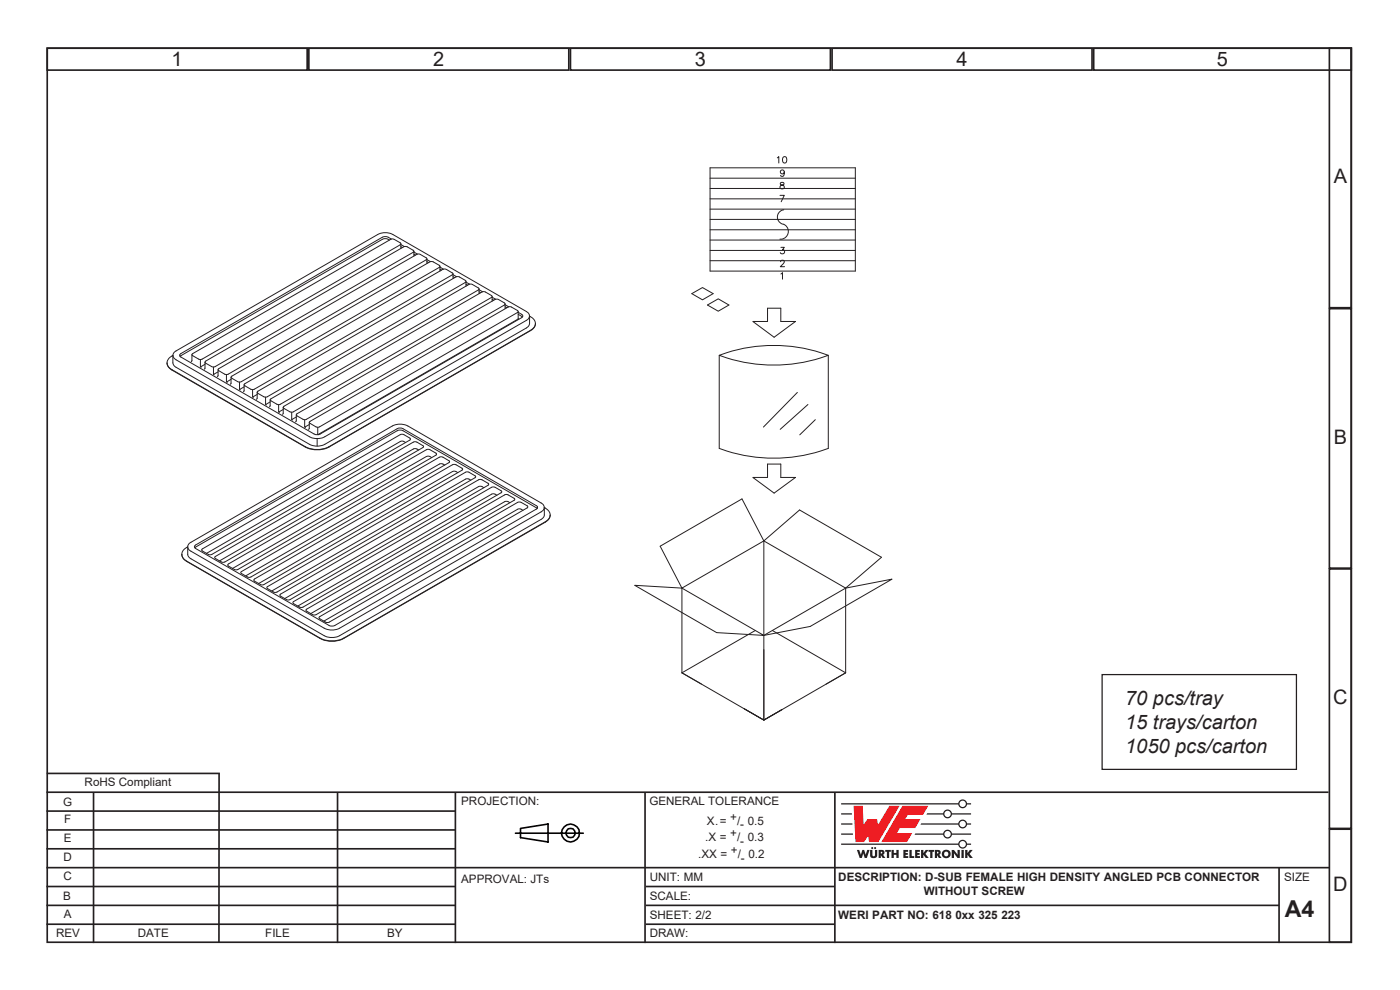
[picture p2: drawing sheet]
<svg xmlns="http://www.w3.org/2000/svg" width="297mm" height="210mm" viewBox="0 0 297 210" stroke-linecap="round" stroke-linejoin="round" font-family="sans-serif">
<!-- layer: Calque 1 -->
<g fill="none" stroke="#231f20" stroke-width=".35">
<path d="M10 10.2h276.7v189.7h-276.7zM10 10.2h55.2v4.7h-55.2zM65.5 10.2h55.2v4.7h-55.2zM121 10.2h55.2v4.7h-55.2zM176.5 10.2h55.2v4.7h-55.2zM232 10.2h54.7v4.7h-54.7zM282 10.2h4.7v55.1h-4.7zM282 65.5h4.7v55h-4.7zM282 120.7h4.7v55h-4.7zM9.8 168h272M9.8 172h86.7M9.8 176h86.7"/>
<path d="M9.9 164.1h36.7M19.8 168v32M46.5 164l-.1 36M71.6 168v32M96.6 168v32M136.8 168v32M177.1 168v32M282 175.9h4.7v24h-4.7zM9.8 192h86.7M9.8 196h86.7M9.8 180h86.7M9.8 184h272.2"/>
<path d="M9.8 188h86.7M137 192h134.3M137 196h40.1M137 188h40.1M271.3 184v16"/>
</g>
<g fill="#ee1d23">
<path d="M181.1 170.9h1.9l.2 4 .9-1.2h2l.2 1.3 2.4-4.1h2.1l-4.5 7.7h-1.9l-.2-1.3-.9 1.3h-1.8z"/>
<path d="M191.4 170.9h5.5l-1.1 1.9h-3.2l-.6 .9h3.3l-1.1 1.9h-3.3l-.6 1.1h3.2l-1.1 1.9h-5.4z"/>
</g>
<g fill="#231f20">
<path d="M181.8 180.3h.5l.3 1 .3-1h.4l.3 1 .4-1h.5l-.6 1.7h-.5l-.3-1-.3 1h-.4z"/>
<path d="M184.6 180.3h.5v1.2l.2 .1 .3-.1v-1.2h.5v1.1a.76 .76 0 0 1-.8 .6 .76 .76 0 0 1-.7-.6z"/>
<path d="M187.8 180.3h1.2v.4h-.4v1.3h-.5l.1-1.3h-.4z"/>
<path d="M189.1 180.3h.5v.6h.6v-.6h.5l-.1 1.7h-.4v-.7h-.6v.7h-.5z"/>
<path d="M191.6 180.3h1.1v.4h-.6v.2h.5v.4h-.5v.3h.6v.4h-1.1z"/>
<path d="M192.9 180.3h.5v1.3h.5v.4h-1z"/>
<path d="M194.1 180.3h1v.4h-.5v.2h.5v.4h-.5v.3h.6v.4h-1.1z"/>
<path d="M195.4 180.3h.5v.7l.5-.7h.6l-.7 .8 .7 .9h-.6l-.5-.7v.7h-.5z"/>
<path d="M197 180.3h1.2v.4h-.4v1.3h-.5v-1.3h-.3z"/>
<path d="M201.9 180.3h.5l.8 1-.1-1h.5v1.7h-.5l-.7-1.1v1.1h-.5z"/>
<path d="M204 180.3h.5v1.7h-.5z"/>
<path d="M204.7 180.3h.5v.7l.5-.7h.6l-.6 .8 .7 .9h-.6l-.6-.7v.7h-.5z"/>
<circle cx="185" cy="179.9" r=".22"/>
<circle cx="185.7" cy="179.9" r=".22"/>
</g>
<g fill="#231f20">
<path d="M186.9 180.7v.3h.2v-.2zM186.4 180.3h.5a.55 .55 0 0 1 .7 .3 .55 .55 0 0 1-.3 .7l.5 .7h-.5l-.4-.6v.6h-.5z" fill-rule="evenodd"/>
<path d="M198.8 180.7v.3h.2l.1-.2zM198.3 180.3h.6a.55 .55 0 0 1 .6 .3 .55 .55 0 0 1-.2 .7l.4 .7h-.5l-.4-.6v.6h-.5z" fill-rule="evenodd"/>
<path d="M200.3 181.2a.5 .5 0 0 0 1 0 .5 .5 0 0 0-1 0zM199.8 181.1a.95 .95 0 0 1 1.9 0 .95 .95 0 0 1-1.9 0z" fill-rule="evenodd"/>
</g>
<path d="M178.4 176.9h2.6M178.4 174.8h2.4M178.4 172.6h2.3" fill="none" stroke="#231f20" stroke-width=".27"/>
<g fill="#231f20">
<path d="M178.4 170.4h24.9a.94 .94 0 0 1 .9-.8 .94 .94 0 0 1 1 .8h.8v.2h-.8a.94 .94 0 0 1-1 .9 .94 .94 0 0 1-.9-.9h-24.9zM203.5 170.5a.7 .7 0 0 1 1.4 0 .7 .7 0 0 1-1.4 0z" fill-rule="evenodd"/>
<path d="M196.7 172.5h3.4a.94 .94 0 0 1 .9-.8 .94 .94 0 0 1 1 .8h4v.3h-4a.94 .94 0 0 1-1 .8 .94 .94 0 0 1-.9-.8h-3.6zM200.3 172.6a.7 .7 0 0 1 1.4 0 .7 .7 0 0 1-1.4 0z" fill-rule="evenodd"/>
<path d="M195.4 174.7h7.9a.94 .94 0 0 1 .9-.9 .94 .94 0 0 1 1 .9h.8v.2h-.8a.94 .94 0 0 1-1 .8 .94 .94 0 0 1-.9-.8h-8zM203.5 174.8a.7 .7 0 0 1 1.4 0 .7 .7 0 0 1-1.4 0z" fill-rule="evenodd"/>
<path d="M194.2 176.8h5.9a.94 .94 0 0 1 .9-.8 .94 .94 0 0 1 1 .8h4v.3h-4a.94 .94 0 0 1-1 .8 .94 .94 0 0 1-.9-.8h-6.1zM200.3 176.9a.7 .7 0 0 1 1.4 0 .7 .7 0 0 1-1.4 0z" fill-rule="evenodd"/>
<path d="M178.4 178.9h24.9a.94 .94 0 0 1 .9-.8 .94 .94 0 0 1 1 .8h.8v.3h-.8a.94 .94 0 0 1-1 .8 .94 .94 0 0 1-.9-.8h-24.9zM203.5 179.1a.7 .7 0 0 1 1.4 0 .7 .7 0 0 1-1.4 0z" fill-rule="evenodd"/>
</g>
<g fill="none" stroke="#000" stroke-width=".34">
<path d="M109.3 176.7h14.4M110.4 175.7l5.9-.9v3.8l-5.9-.9z"/>
<circle cx="121" cy="176.7" r="1.88"/>
<circle cx="121" cy="176.7" r="1.02"/>
</g>
<g fill="none" stroke="#231f20" stroke-width=".21">
<path d="M150.6 35.6h30.9v21.9h-30.9zM150.6 37.8h30.9M150.6 40h30.9M164.9 33.5l.3-.3v1.4M165.6 38.8v.4l.6 .1 .2 .3a.48 .48 0 0 1-.4 .5 .48 .48 0 0 1-.5-.3v-.3l.8-.3v-.3a.48 .48 0 0 0-.7-.1zM166.2 33.3l.2-.1a.7 .7 0 0 1 .5 .7 .7 .7 0 0 1-.5 .7 .84 .84 0 0 1-.2-1.3zM166.4 36.5a.42 .42 0 0 1-.6 .4 .42 .42 0 0 1-.2-.7 .42 .42 0 0 1 .7 0l.1 .3a.67 .67 0 0 1-.5 .9l-.3-.2M82.6 50.9l-.7-.3-.8 .2-42.9 24.8M83 50.7l-1-.5-.9 .1-42.7 24.7-.3 .5 28.5 16.6 1 .1 43.1-24.8 .2-.5-1-.7M85 51.9l.8 .4M85 52.3l.4 .2M85 51.7v1"/>
<path d="M87.8 53.3v1M87.8 53.5l.8 .4M87.8 53.9l.3 .2M90.6 55.1l.7 .4M90.6 55.5l.3 .2M90.6 54.9v1M93.3 56.7l.8 .4M93.3 57.1l.4 .2M93.3 56.5v1M96.1 58.7l.3 .2M96.1 58.3l.7 .4M96.1 58.1v1"/>
<path d="M98.9 59.7v1M98.9 59.9l.7 .4M150.6 53.1h30.9M150.6 55.3h30.9M150.6 42.2h30.9M150.6 44.4h30.9M150.6 46.5h30.9M150.6 48.7h30.9M150.6 50.9h30.9M165.5 41.4h.9l-.7 1.4M165.6 55.5l.3-.3h.2l.3 .3-.2 .4-.7 .7h.9M165.7 52.5h.7l-.4 .5a.46 .46 0 0 1 .3 .7 .46 .46 0 0 1-.8-.1"/>
<path d="M165.7 58.1l.3-.3v1.4M166.3 44.5a1.55 1.55 0 0 0-1.4 1.5 1.55 1.55 0 0 0 1.4 1.6 1.65 1.65 0 0 1 .9 1.9 1.65 1.65 0 0 1-1.7 1.2M35.7 76.1l1-.7v1.8l.6 .7 28.3 16.3 .9 .4h1l1.4-.4 42.8-24.6 .6-.8v-1.8a1.6 1.6 0 0 1 1.2 1.5 1.6 1.6 0 0 1-1 1.6l-42.7 24.7a5.6 5.6 0 0 1-5 0l-28.3-16.4a1.49 1.49 0 0 1-.8-2.3zM37.1 74.6l43-24.8a3.5 3.5 0 0 1 3.3 0l28.3 16.3a1 1 0 0 1 .6 .9 1 1 0 0 1-.6 1l-42.8 24.6a3.6 3.6 0 0 1-3.3 0l-28.3-16.3a.98 .98 0 0 1-.2-1.7zM40.7 75.2v1.4l-.1 .1M40.8 75.1l42.1-24.4h.6l1.5 .9-.1 .3-42 24.3h-.8l-1.3-.8zM42.5 76.3v1.5l.2 .1M43.5 77.3l-.9 .5M43.5 76.8v1.4l-.2 .1M43.5 76.7l42.1-24.3 .7-.1 1.3 .8a.23 .23 0 0 1 .2 .2 .23 .23 0 0 1-.2 .2l-42 24.3h-.6l-1.4-.8zM45.3 77.9v1.5l.1 .1M46.3 78.4v1.3l-.2 .2"/>
<path d="M46.3 78.9l-1 .5M46.3 78.2l42.1-24.2 .7-.1 1.5 .9-.2 .3-42 24.3h-.7l-1.4-.8zM48 79.5v1.4l.2 .2M49.1 79.8l42.1-24.3h.6l1.5 .8v.2l-.1 .2-42 24.3h-.8l-1.3-.8zM98.9 60.3l.3 .2M101.6 61.5l.8 .4M101.6 61.9l.4 .2M101.6 61.3v1M104.4 63l.7 .5M104.4 62.9v1M104.4 63.5l.3 .2M107.2 64.6l.7 .5"/>
<path d="M107.2 65.1l.3 .2M107.2 64.5v1M109.9 66.7l.9 .5M109.9 66.1v1.5l.2 .1M110 67.6l-42.6 24.6v-1.6M113.6 68.6l-.3 .9-.8 .6-42.7 24.7a5.6 5.6 0 0 1-5 0l-28.3-16.3-.8-.7-.3-.8M146.8 62.3l2.2-1.3 2.3 1.3-2.3 1.3zM150.1 64.7l2.3-1.3 2.2 1.3-2.2 1.3zM152.6 75.4a33 33 0 0 1 23.1 0 33.3 33.3 0 0 1-23.1 0zM152.6 75.4v19.7a33.3 33.3 0 0 0 23.1 0v-19.7M159.7 68.2h3.1v-2.8h2.8v2.8h3.2l-4.6 3.3zM49 80.5l-.9 .5"/>
<path d="M49 80v1.3l-.1 .2M50.8 81v1.6l.2 .1M51.8 82.1l-.9 .5M51.8 81.6v1.3l-.2 .2M51.8 81.5l42.1-24.4h.8l1.4 .9-.2 .3-42 24.3h-.7l-1.3-.8zM53.6 82.7v1.5l.1 .1M54.6 83.7l-1 .5M54.6 83.2v1.3l-.2 .2M54.6 83l42.1-24.2 .7-.1 1.4 .8 .1 .2-.2 .2-42 24.3h-.7l-1.3-.8-.1-.1zM56.3 84.2v1.5l.2 .2M57.3 85.3l-.9 .5M57.3 84.8v1.3l-.1 .2"/>
<path d="M57.4 84.6l42.1-24.3h.6l1.5 .9-.1 .3-42 24.2h-.8l-1.3-.7zM59.1 85.8v1.5l.2 .2M60.1 86.9l-.9 .5M60.1 86.4v1.3l-.2 .2M60.1 86.3l42.1-24.4h.7l1.3 .8a.23 .23 0 0 1 .2 .2 .23 .23 0 0 1-.2 .2l-42 24.3h-.6l-1.4-.8zM61.9 87.4v1.6l.1 .1M62.9 88v1.3l-.2 .2M62.9 88.4l-1 .6M62.9 87.8l42.1-24.3h.7l1.5 .9-.2 .3-42 24.3h-.7l-1.3-.8-.1-.1zM64.6 89v1.5l.2 .2M65.6 90.1l-.9 .5M65.6 89.6v1.3l-.1 .2"/>
<path d="M65.7 89.4l42.1-24.3h.5l1.6 .9-.1 .3-42 24.2h-.8l-1.3-.7zM67.3 93v1.6M86.1 93.9l-.6-.3-.6 .1-41.1 23.7M88.8 95.5l-.6-.3h-.5l-41.1 23.8M91.6 97.1l-.6-.3h-.5l-41.2 23.8M92.5 96.1l.1 .2-.1 .3-42.1 24.2h-.6l-1.5-.9 .2-.3 42-24.2h.6l1.4 .7M94.4 98.7l-.7-.3h-.5l-41.1 23.8M169.2 83.2l-7.2 7.4M171.4 85.8l-5.9 5.3M173 89l-3.3 3.2M40.2 115.2l43-24.8 1.4-.4 1.1 .1 .8 .3 28.3 16.3a1 1 0 0 1 .7 .9 1 1 0 0 1-.7 1l-42.8 24.7-1.3 .3h-1.1l-.8-.3-28.3-16.4a.97 .97 0 0 1-.7-.8 .97 .97 0 0 1 .4-.9zM41.3 115.8l43.3-25 .9 .1 28.5 16.6-.1 .4-43.2 24.9-.8-.1-28.4-16.4-.2-.2z"/>
<path d="M42.9 116.5l42-24.3h.7l1.4 .8v.3l-42.1 24.3h-.6l-1.4-.8zM45.6 118.1l42.1-24.3h.7l1.4 .8-.1 .3-42 24.3h-.7l-1.4-.8zM97.1 100.3l-.5-.3h-.6l-41.1 23.8M99.9 101.8l-.7-.2h-.4l-41.2 23.8M102.6 103.5l-.6-.4-.5 .1-41.1 23.8M105.4 105l-.7-.3-.4 .1-41.1 23.8M108.2 106.6l-.7-.3-.4 .1-41.2 23.7M110.9 108.2l-.5-.3-.6 .1-41.1 23.8M114 107.8l-28.5-16.4-.9-.2-43.3 25M115.5 107.6v1.8l-.7 .8-42.8 24.6a3.7 3.7 0 0 1-3.2 0l-28.3-16.3-.7-.7v-1.8a1.6 1.6 0 0 0-1.2 1.4 1.6 1.6 0 0 0 1 1.6l28.3 16.4a5.6 5.6 0 0 0 5 0l42.8-24.7a1.57 1.57 0 0 0 1-1.6 1.57 1.57 0 0 0-1.2-1.4M116.7 109.2l-.3 .9-.7 .7-42.8 24.6a5.4 5.4 0 0 1-5 0l-28.3-16.3-.7-.7-.3-.8M140.1 115.9l17.3-10.1 4.6 8.9 7.6-6.5 17.4 10-7.6 6.6-17.4-10.1-17.3 10.1z"/>
<path d="M159.7 101.3h3.1v-2.9h2.8v2.9h3.2l-4.6 3.3zM162 114.7v20.1M51.2 121.3l42-24.3 .6-.1 1.5 .9v.3l-42.1 24.3h-.7l-1.3-.8zM53.9 122.9l42.1-24.3 .7-.1 1.4 .9-.1 .4-42.1 24.2h-.6l-1.3-.7-.1-.2zM56.7 124.5l42.1-24.3 .6-.1 1.5 1-.1 .2-42.1 24.3h-.6l-1.3-.7-.2-.2zM59.5 126l42-24.2 .7-.1 1.4 .8 .1 .2-.2 .2-42 24.3h-.6l-1.4-.7M59.5 126a.23 .23 0 0 0-.1 .2 .23 .23 0 0 0 .1 .3M62.2 127.7l42.1-24.3 .7-.1 1.3 .8a.23 .23 0 0 1 .2 .2 .23 .23 0 0 1-.2 .2l-42.1 24.3h-.6l-1.3-.7-.2-.2zM64.9 129.3l42.2-24.3 .6-.1 1.5 1-.1 .2-42 24.3h-.8l-1.3-.8zM67.8 130.8l42-24.2 .7-.1 1.4 .8 .1 .2-.2 .2-42 24.3h-.7l-1.3-.8zM134.7 124.2l10 .6 17.3 10-10-.6zM144.7 124.8v17.9"/>
<path d="M160.2 133.7l-15.5 9M162 137.8v15l-17.3-10.1M162 134.8v18l17.4-10.1M163.9 133.7l15.5 9M179.4 124.8l9.8-2-17.3 10.1-9.9 1.9M179.4 124.8l-17.4 10M179.4 124.8v3.6M179.4 128.5v14.2M144.7 142.7l.2 .1M144.9 142.9l.2 .1M145.2 143l.2 .1M145.4 143.2l.2 .1"/>
<path d="M145.7 143.3l.2 .1M145.9 143.4l.2 .1M146.2 143.6l.1 .1M146.4 143.7l.2 .1M146.7 143.9l.1 .1M146.9 144l.2 .1M147.2 144.2h.1M147.4 144.3l.2 .1M147.6 144.4l.2 .1M147.9 144.6l.2 .1M148.1 144.7l.2 .1M148.4 144.9h.1"/>
<path d="M148.6 145l.2 .1M157.9 150.3l.2 .2M158.2 150.5l.1 .1M158.4 150.7h.2M158.7 150.8l.1 .1M158.9 150.9l.2 .1M159.1 151.1l.2 .1M159.4 151.2l.2 .1M159.6 151.4h.2M159.9 151.5l.2 .1M160.1 151.6l.2 .1M160.4 151.8l.1 .1"/>
<path d="M160.6 151.9l.2 .1M160.9 152.1l.1 .1M161.1 152.2l.2 .1M161.3 152.4h.2M161.6 152.5l.2 .1M161.9 152.6l.1 .2zM162.2 152.6l-.2 .2M162.4 152.5l-.1 .1M162.7 152.4l-.2 .1M162.9 152.2l-.1 .1M163.2 152.1l-.2 .1M163.4 152h-.1"/>
<path d="M163.7 151.8l-.2 .1M163.9 151.7l-.1 .1M164.2 151.5l-.2 .1M164.4 151.4l-.2 .1M164.6 151.2l-.1 .1M164.9 151.1l-.2 .1M165.1 151h-.1M165.4 150.8l-.2 .1M165.6 150.7l-.1 .1M165.9 150.5l-.2 .1M175.5 145l-.2 .1M175.7 144.9h-.2"/>
<path d="M175.9 144.7l-.1 .1M176.2 144.6l-.2 .1M176.4 144.4l-.1 .1M176.7 144.3l-.2 .1M176.9 144.2h-.1M177.2 144l-.2 .1M177.4 143.9l-.1 .1M177.7 143.7l-.2 .1M177.9 143.6l-.2 .1M178.2 143.4l-.2 .1M178.4 143.3l-.2 .1M178.6 143.2l-.1 .1"/>
<path d="M178.9 143l-.2 .1M179.1 142.9l-.1 .1M179.4 142.7l-.2 .1"/>
</g>
<path d="M233.8 143.1h41.2v20.1h-41.2z" fill="none" stroke="#231f20" stroke-width=".26"/>
<text font-size="4.9" fill="#231f20" x="272.6" y="194.5">A4</text>
<g font-size="4.2" fill="#231f20">
<text x="36.4" y="14">1</text>
<text x="91.9" y="14">2</text>
<text x="147.4" y="14">3</text>
<text x="202.9" y="14">4</text>
<text x="258.2" y="14">5</text>
<text x="282.9" y="38.8">A</text>
<text x="282.9" y="94.1">B</text>
<text x="238.7" y="149.6">70 pcs/tray</text>
<text x="282.8" y="149.3">C</text>
<text x="238.7" y="154.7">15 trays/carton</text>
<text x="238.7" y="159.8">1050 pcs/carton</text>
<text x="282.8" y="189">D</text>
</g>
<g font-size="2.5" fill="#231f20">
<text x="17.9" y="166.8">RoHS Compliant</text>
<text x="13.4" y="171">G</text>
<text x="97.8" y="170.8">PROJECTION:</text>
<text x="137.8" y="170.8">GENERAL TOLERANCE</text>
<text x="13.5" y="178.7">E</text>
<text x="13.6" y="174.6">F</text>
<text x="149.6" y="178.4">.X =</text>
<text x="150" y="174.9">X.=</text>
<text x="154.9" y="177.6">+</text>
<text x="154.9" y="174.1">+</text>
<text x="156.4" y="178.4">/ 0.3</text>
<text x="156.4" y="174.9">/ 0.5</text>
<text x="157" y="179.3">-</text>
<text x="157" y="175.7">-</text>
<text x="13.4" y="182.7">D</text>
<text x="148.1" y="182">.XX =</text>
<text x="155.1" y="181.2">+</text>
<text x="156.5" y="182">/ 0.2</text>
<text x="157.2" y="182.8">-</text>
<text x="13.4" y="190.9">B</text>
<text x="13.4" y="186.7">C</text>
<text x="97.8" y="187.3">APPROVAL: JTs</text>
<text x="137.8" y="190.9">SCALE:</text>
<text x="137.8" y="186.8">UNIT: MM</text>
<text x="177.8" y="186.8">DESCRIPTION: D-SUB FEMALE HIGH DENSITY ANGLED PCB CONNECTOR</text>
<text x="196" y="189.8">WITHOUT SCREW</text>
<text x="272.4" y="186.8">SIZE</text>
<text x="13.5" y="194.8">A</text>
<text x="137.8" y="194.8">SHEET: 2/2</text>
<text x="177.8" y="194.8">WERI PART NO: 618</text>
<text x="202.7" y="194.8">0xx 325</text>
<text x="212.4" y="194.8">223</text>
<text x="11.9" y="198.8">REV</text>
<text x="29.2" y="198.8">DATE</text>
<text x="56.3" y="198.8">FILE</text>
<text x="82.1" y="198.8">BY</text>
<text x="137.8" y="198.8">DRAW:</text>
</g>
</svg>
